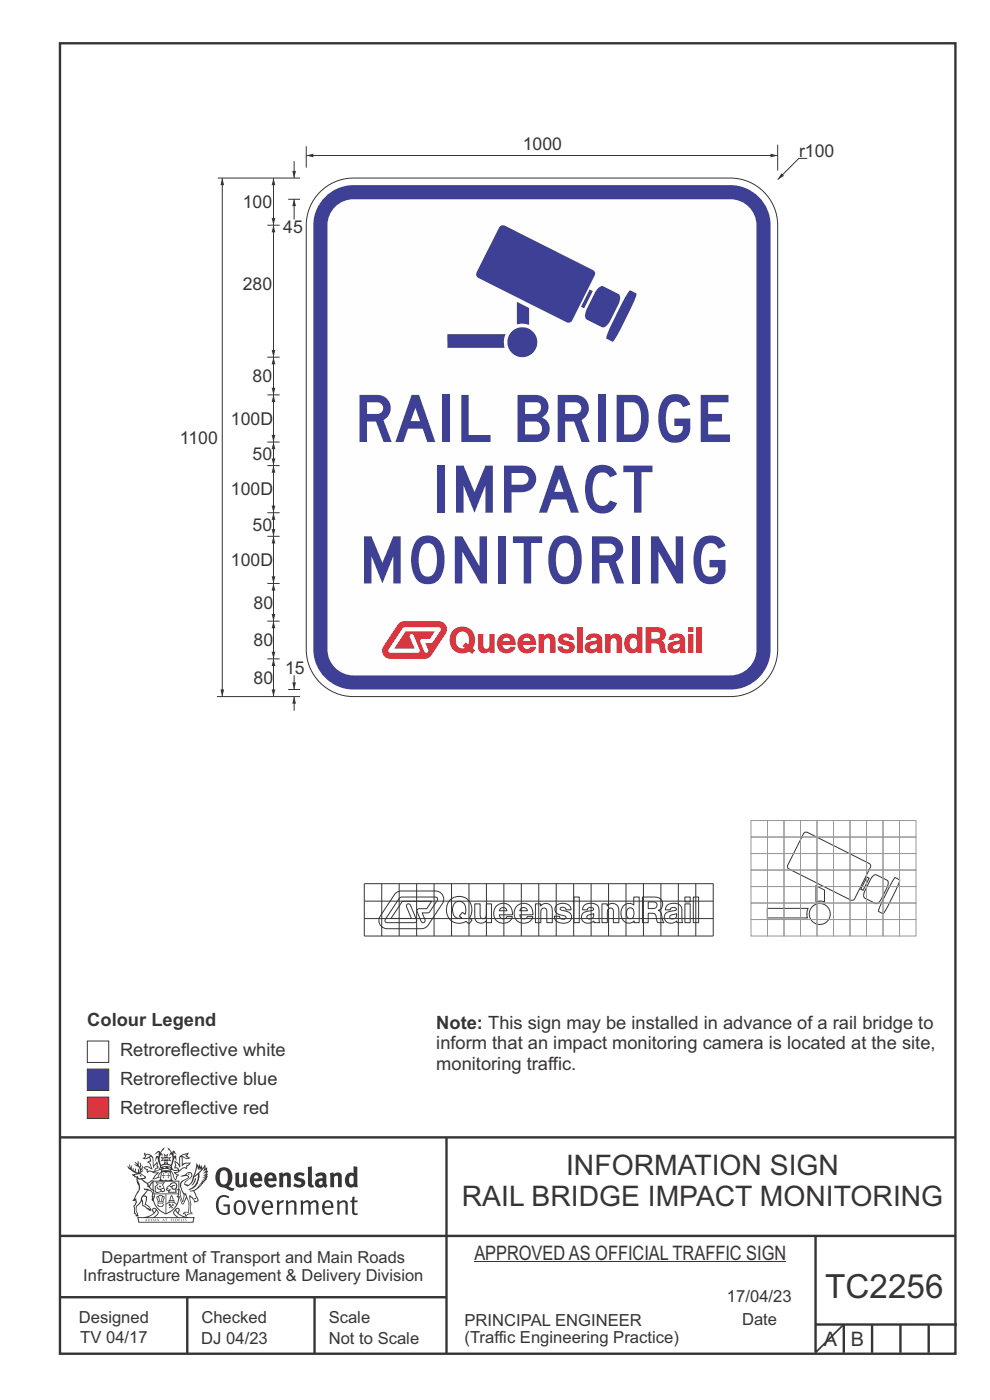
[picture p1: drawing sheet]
<svg xmlns="http://www.w3.org/2000/svg" width="210mm" height="297mm" viewBox="0 0 210 297" stroke-linecap="round" stroke-linejoin="round" font-family="sans-serif">
<g fill="none" stroke="#373435" stroke-width=".51">
<path d="M12.7 9.2h190v278h-190zM12.7 241.3h190M94.7 241.4v45.8M12.7 275.2h82M12.7 262.2h190.1M39.7 275.2v12M66.7 275.2v12M173 262.1v24.9M173 281h30M179 281v6M185 281v6M191 281v6"/>
<path d="M197 281v6"/>
</g>
<g fill="#373435">
<path d="M47 248.4a2.55 2.55 0 0 0 0 2.7l.3 .2a.81 .81 0 0 0 1-1v-.5a1.04 1.04 0 0 0-1.1-1.5zM46.3 248.1a1.82 1.82 0 0 1 2.1-.2 1.82 1.82 0 0 1 .9 1.8 2.29 2.29 0 0 1-.8 2l.7 .3h.5l-.2 .6a2.87 2.87 0 0 1-2-.7 2.12 2.12 0 0 1-1.7-3.1z" fill-rule="evenodd"/>
<path d="M49.9 248.9l.8-.2v2a.46 .46 0 0 0 .3 .6 .46 .46 0 0 0 .6-.3v-2.1l.7-.2v2.4l.2 .5-.5 .3-.3-.3a1.02 1.02 0 0 1-1.2 .3 1.02 1.02 0 0 1-.6-1.1z" fill-rule="evenodd"/>
<path d="M54 249.5l-.1 .5h.9a.49 .49 0 0 0-.2-.6 .49 .49 0 0 0-.6 .1zM53.4 249.1a1.34 1.34 0 0 1 1.6-.2 1.34 1.34 0 0 1 .6 1.5v.2h-1.7a.77 .77 0 0 0 .5 .8 .77 .77 0 0 0 .9-.4l.3 .5a1.59 1.59 0 0 1-2 .2 1.59 1.59 0 0 1-.5-2.1z" fill-rule="evenodd"/>
<path d="M57 249.5l-.1 .5h1a.49 .49 0 0 0-.2-.6 .49 .49 0 0 0-.7 .1zM56.4 249.1a1.34 1.34 0 0 1 1.6-.2 1.34 1.34 0 0 1 .7 1.5v.2h-1.8a.77 .77 0 0 0 .5 .8 .77 .77 0 0 0 .9-.4l.4 .5a1.59 1.59 0 0 1-2.1 .2 1.59 1.59 0 0 1-.5-2.1z" fill-rule="evenodd"/>
<path d="M59.2 248.9l.7-.2 .1 .4a.95 .95 0 0 1 1-.3 .95 .95 0 0 1 .7 .8v2.3h-.8v-2.3a.46 .46 0 0 0-.8 .1v2.2h-.8z" fill-rule="evenodd"/>
<path d="M62.6 249.1a1.75 1.75 0 0 1 2-.1l-.2 .5-.6-.2a.43 .43 0 0 0-.6 .3l.4 .3a1.04 1.04 0 0 1 1.2 1.1 1.04 1.04 0 0 1-1.4 1l-1.2-.4 .3-.6 1 .4 .4-.4a.88 .88 0 0 0-1-.5l-.4-.2-.1-.4z" fill-rule="evenodd"/>
<path d="M65.3 247.6l.8-.2 .1 3.8 .3 .2 .1 .4a.88 .88 0 0 1-1 0 .88 .88 0 0 1-.3-1z" fill-rule="evenodd"/>
<path d="M67.8 250.6a.43 .43 0 0 0-.1 .7 .43 .43 0 0 0 .7-.1v-.7zM66.8 249.1a1.7 1.7 0 0 1 2.4 .1v1.9l.3 .4-.4 .5-.5-.4a1.03 1.03 0 0 1-1.7-.1 1.03 1.03 0 0 1 .8-1.5h.7v-.4a.8 .8 0 0 0-1.2 .1z" fill-rule="evenodd"/>
<path d="M70 248.9l.7-.2 .1 .4a.95 .95 0 0 1 1-.3 .95 .95 0 0 1 .7 .8v2.3h-.8v-2.3a.46 .46 0 0 0-.8 .1v2.2h-.8z" fill-rule="evenodd"/>
<path d="M74.3 249.5a1.48 1.48 0 0 0 0 1.7h.5l.2-.1v-1.5l-.3-.2zM75 247.4l.8 .1 .1 4.4h-.7l-.1-.2a1.26 1.26 0 0 1-1.4 0 1.26 1.26 0 0 1-.5-1.3 1.29 1.29 0 0 1 .4-1.4 1.29 1.29 0 0 1 1.4-.1z" fill-rule="evenodd"/>
<path d="M46.4 253.9a1.72 1.72 0 0 1 2.3 0l-.3 .3a1.24 1.24 0 0 0-1.4-.2 1.24 1.24 0 0 0-.6 1.4 1.49 1.49 0 0 0 1.2 1.9l.7-.1v-1.3h-.8l-.1-.4h1.3v1.9a1.93 1.93 0 0 1-2.2 0 1.93 1.93 0 0 1-.7-2.2l.2-.8z" fill-rule="evenodd"/>
<path d="M50.4 255.1a1.65 1.65 0 0 0 .2 2.2 .99 .99 0 0 0 1-1.4 .78 .78 0 0 0-.4-.8 .78 .78 0 0 0-.8 0zM50 254.9a1.33 1.33 0 0 1 1.6-.1 1.33 1.33 0 0 1 .5 1.4 1.31 1.31 0 0 1-1.3 1.6 1.31 1.31 0 0 1-1.2-1.6v-.6z" fill-rule="evenodd"/>
<path d="M52.5 254.7l.4-.1 .9 2.6 .8-2.5h.5l-1.1 3h-.5z" fill-rule="evenodd"/>
<path d="M56.3 255.2l-.2 .7h1.3a.7 .7 0 0 0-.3-.8 .7 .7 0 0 0-.8 .1zM55.9 255a1.22 1.22 0 0 1 1.5-.2 1.22 1.22 0 0 1 .5 1.5h-1.8a.93 .93 0 0 0 .5 1 .93 .93 0 0 0 1.1-.2l.2 .3a1.43 1.43 0 0 1-1.8 .1 1.43 1.43 0 0 1-.6-1.7z" fill-rule="evenodd"/>
<path d="M58.7 254.7l.4-.1 .1 .5 .4-.4 .6-.1-.2 .5a.66 .66 0 0 0-.8 .7v1.9h-.4z" fill-rule="evenodd"/>
<path d="M60.6 254.7l.4-.1 .1 .5a.94 .94 0 0 1 1-.5 .94 .94 0 0 1 .8 .8v2.3h-.5l-.1-2.5a.81 .81 0 0 0-1.2 .3v2.2h-.4z" fill-rule="evenodd"/>
<path d="M63.7 254.7l.5-.1 .1 .5 .4-.3a.78 .78 0 0 1 1.1 .3 .9 .9 0 0 1 1-.5 .9 .9 0 0 1 .8 .8v2.3h-.5l-.1-2.5a.67 .67 0 0 0-1.1 .3v2.2h-.5v-2.4l-.4-.3-.7 .4v2.3h-.5z" fill-rule="evenodd"/>
<path d="M69 255.2l-.1 .7h1.3a.7 .7 0 0 0-.3-.8 .7 .7 0 0 0-.9 .1zM68.7 255a1.22 1.22 0 0 1 1.5-.2 1.22 1.22 0 0 1 .5 1.5h-1.8a.93 .93 0 0 0 .4 1 .93 .93 0 0 0 1.2-.2l.1 .3a1.44 1.44 0 0 1-1.7 .1 1.44 1.44 0 0 1-.6-1.7z" fill-rule="evenodd"/>
<path d="M71.4 254.7l.5-.1 .1 .5a.94 .94 0 0 1 1-.5 .94 .94 0 0 1 .8 .8v2.3h-.5l-.1-2.5a.81 .81 0 0 0-1.2 .3v2.2h-.4z" fill-rule="evenodd"/>
<path d="M74.7 253.9l.5-.1v.9h.7l-.1 .3h-.6v2.2l.1 .2h.5l.1 .3a.75 .75 0 0 1-1.2-.6v-2.1h-.4v-.3h.4z" fill-rule="evenodd"/>
<path d="M30.8 244.9l1.1 .3-.9 .5h-.4l.6-.5zM31.8 245.4h.2a2.44 2.44 0 0 1 .4 1.9l.1 .5 .7-1-.1 .6 .3 .3a.57 .57 0 0 0-.6 .7l-1-.1-.5 .2 .2-.5-.8-.3 .7-.1 .9 .5 .1-.1-.6-1.3-.2-.2h.5zM30.7 244.4l-.1 .5 .2 .4-.6 .4a1.04 1.04 0 0 0 1.4-.1l.2 .6-.3 .1-.2 .4a.94 .94 0 0 1 .8 1.1l-.2-.1a1.16 1.16 0 0 0-1.5-.1l.3 .4 .4 .2 .1 .5 .2 .1 .1-.2a.94 .94 0 0 1 1.1 .2l.8 .1-1.2 1.2a1.13 1.13 0 0 0 1.2-.2l.4-.1-.1-.4 .5-.8a.83 .83 0 0 0-.6 1.1l-.3-.1-.7 .4 1.1-1.4-.5 .1-.5-.1 1.3-.5-.1-.1-.9 .4v-.3l.2-.2 .3 .1 .1-.3-.2-.4v-.6l-.1-.4-.7 1v-.7a1.42 1.42 0 0 0-1.6-1.8z" fill-rule="evenodd"/>
<path d="M38.5 245.2l.5-.2 .7-.1-.6 .3 .8 .5h-.3zM38.3 245.5l.2-.1 .1 2a1.69 1.69 0 0 1 1.6-.6l-.8 .5 .1 .5a1.1 1.1 0 0 0-1.5 .6l-.1-.5-.2-.2h-.5l.3-.4-.3-.7a1.42 1.42 0 0 1 .8 1.1l.2-.1zM37.1 246.2l.1 1-.2 .3 .1 .4h.5l.1 .2a.96 .96 0 0 1-1.1-.1l-.1 .1a1.06 1.06 0 0 0 1.3 .2v.1a.72 .72 0 0 1-1 .2l.3 .5 .6 .2-.4 .2-.1 .6-.2-.3-.4-1.1-.4-.4 .4 .9a1.54 1.54 0 0 0 .7 1.2l.2-.3a.58 .58 0 0 1 .4-.8l.2-.1h-.3l-.5-.3 .9-.5a.93 .93 0 0 1 1.2-.5v.2l.2-.2 .1-.5a.99 .99 0 0 0 .7-.8l-1.3 .1-.3 .2-.1-1.4 .9 .4 .9-.3h-.4l-.5-.4 .4-.7-.6 .2a1.46 1.46 0 0 0-1.4 2.1v.4l-.2-.4z" fill-rule="evenodd"/>
<path d="M35.6 248.9l.2 .1-.1 .3 .4 .1h-.4v.6l-.1-.6h-.3l.3-.1z" fill-rule="evenodd"/>
<path d="M34.6 248.9l.2 .1v.3l.3 .1h-.3l-.1 .6v-.6h-.4l.4-.1z" fill-rule="evenodd"/>
<path d="M34.3 248.8a.57 .57 0 0 1 .9 .2 .57 .57 0 0 1 .9-.2l.2 1.4h-.2a.57 .57 0 0 1-.9 0 .69 .69 0 0 1-1.1 0zM34.2 248.1l-.3 2.1-.2 .4h3l-.2-.4-.3-2.1h-.2v.2l-.8-.1-.8 .1v-.2z" fill-rule="evenodd"/>
<path d="M34.2 252.4a.3 .3 0 0 0 .6 0 .3 .3 0 0 0-.6 0zM33.3 250.9l.3 .3-.3 .4a.79 .79 0 0 0 0 1.3l.8-.2-.1-.3a.55 .55 0 0 1-.7-.6l.1-.1 .2 .3 .3 .2 .8-.2-.4-.7 .4-.4-.7 .2zM33 250.7l1.1 .2 .9-.2-.4 .6 .4 1.2a.56 .56 0 0 1-.8 .3l-.2 .1a.73 .73 0 0 1-.9 .1 .73 .73 0 0 1-.3-1v-.4l.6-.4z" fill-rule="evenodd"/>
<path d="M35.6 251.8l.7-.4a.58 .58 0 0 1 1-.1 .58 .58 0 0 1-.4 .9l-.3-.3a.43 .43 0 0 1 .6-.4 .57 .57 0 0 0-.8 .2l-.2-.1-.3 .1 .4 .2a.55 .55 0 0 0 .9 .4v.5h-1.3l.3-.4-.1-.1-.6 .1 .2-.3-.2-.1zM35.4 251.8l-.1 .2a.39 .39 0 0 0 .2 .6h.3l-.2 .4h1.9l-.1-.8a.86 .86 0 0 0-.1-1.3 .86 .86 0 0 0-1.3 .4z" fill-rule="evenodd"/>
<path d="M36 254.8h.8v.2h-.8zM36.4 253.8l.2 .8h-.4zM36.4 253.5l-.3 .5-.1 .6h-.2v.4l-.7 .4 .2 .1a1.48 1.48 0 0 1 2.1 .2l.2-.1-.6-.5v-.5h-.2l-.1-.6z" fill-rule="evenodd"/>
<path d="M35.8 255.4l.4 .1 .1 .3 .3-.2-.2-.2a.38 .38 0 0 1 .5 .5l-.2-.2-.3 .2 .3 .2-.3 .3-.1-.4-.4 .4-.1-.2 .4-.3-.1-.1-.2 .1z" fill-rule="evenodd"/>
<path d="M34.5 254h.2v.2l-.2 .6h-.2zM33.6 255.3h.9v.2a.55 .55 0 0 1-.8 .4v-.2l-.2-.1zM33.4 254h.2l.2 .8h-.2zM33.6 255l.8-.1 .1 .2h-.8zM33.8 253.7h.5l-.2 1.1h-.1zM33.3 253.8l-.1 .3 .3 1.1a.48 .48 0 0 0-.1 .6 .48 .48 0 0 0 .5 .2h.5a.49 .49 0 0 0 .2-.8l.3-1.1-.1-.3a1.42 1.42 0 0 0-1.5 0z" fill-rule="evenodd"/>
<path d="M33.7 251.5l.4 .1 .1 .3h-.3z" fill-rule="evenodd"/>
<path d="M41.3 250.1l.3-.2-.2 .8-.6 .8h-.2l.5-.7z" fill-rule="evenodd"/>
<path d="M39.7 249l.3-.2 .5 .2a.88 .88 0 0 1-.6 1.1 1.22 1.22 0 0 0-.8 1.3l.5 .2a.72 .72 0 0 0 .9-.4l.5-.8 .2-.6 .8-.6v.2a2.85 2.85 0 0 1-2 2.9l.1 .1a2.13 2.13 0 0 0 1.9-1.5v-.3a2.01 2.01 0 0 0 .3-1.7l1.1-1.3-.4 1 .7-.5-.7 1 .8-.4-.8 .8 .7-.2-.9 .6 .8-.1-.8 .4h.7l-.8 .3 .3 .2h-.4l.2 .3h-.4l.2 .3h-.4l.1 .2h-.1a2.16 2.16 0 0 1-2 1.1l.1 .2 .4-.1a.76 .76 0 0 1 .7 .8l.5 1.2-.6 .2a1.45 1.45 0 0 0-1.1-1.3l.2 1.8-.1 1.8 .4 .3a1.07 1.07 0 0 0-1.2 .4v-.3l-.5-.2a.87 .87 0 0 1 1.1-.1v-.7a4.4 4.4 0 0 0-.6-3.1l-.1-.3h-.2a2.16 2.16 0 0 1-.7-2.2l.3-.4 1.2-.7a.55 .55 0 0 0-.4-.8zM37.8 252.4a.76 .76 0 0 1 .3 1.1l.6 1.6 .4-1.7 .2 .1a.61 .61 0 0 1-.1 .9l-.3 .8-.2 .1-.7-1.6-.3 .1a1.18 1.18 0 0 0 .1-1.4zM41.8 247.5l.2 .7 .3-.5v.6l.4-.5a1.9 1.9 0 0 1-1.2 1.4l-.3 .3zM38.2 249.6l1.4-.2 .2 .2v.3l-.5 .2a1.26 1.26 0 0 0-.9 1.9l.2 .7a1.84 1.84 0 0 1 .1 2.1l-.4-1.4a.96 .96 0 0 0-.4-1.2l-.4 .2a.78 .78 0 0 1 0 1.3l.1 .3h.4l.4 1.1a.38 .38 0 0 0 .2 .4 .38 .38 0 0 0 .4-.1l.6-1.2a2.94 2.94 0 0 1 .4 2.5l-.1 .4h-.8l-.3 .4v.2l.4-.1 .1 .4 .2 .1a1.02 1.02 0 0 1 1.3-.5v-.4l-.3-.1 .1-1.8-.3-1.3h.1a1.14 1.14 0 0 1 .8 1 .63 .63 0 0 0 .8-.2 .63 .63 0 0 0-.2-.9l-.6-1.2 .9-.6 .2-.4h.3l-.1-.2h.4l-.1-.3h.3l-.1-.3 .5-.1-.2-.2 .6-.4v-.2h-.2l.4-.5h-.3l.3-.5-.4 .1 .4-.5v-.3l-.3 .2 .2-.7-.1-.2-.4 .3v-.8l-.6 .8-.2-.8-.2 .5-.3-.7-.1 .6-.5-.8-.1 1.4-.6 1.8a1.81 1.81 0 0 1-1 1.5l-.6-.2a1.75 1.75 0 0 1 1.1-1.2 .75 .75 0 0 0 .1-1.3 .75 .75 0 0 0-1.2 .4z" fill-rule="evenodd"/>
<path d="M41.2 254.1h.3l.2 .2-.4 .1z" fill-rule="evenodd"/>
<path d="M29.4 258.4h11.6l-.1 .8h-11.4zM31.3 258.2l.5-.1a2.48 2.48 0 0 0 1.4-1.3l.3 .5-.5 .6-.5 .3zM32.5 256.6l.3-.2 .2 .1-.3 .7zM37.2 256.8a2.65 2.65 0 0 0 1.8 1.4h-1.1l-.5-.3-.5-.6zM37.4 256.5l.2-.1 .3 .2-.3 .6zM29.2 258.2l.1 1.2h11.8l.2-1.1-.2-.1a4.1 4.1 0 0 1-3.3-.9l.3-.4-.1-.6a1.06 1.06 0 0 0-1.3 1l.2 .4 .6 .5h-4.7l.3-.1a.84 .84 0 0 0 .6-.8 .84 .84 0 0 0-.5-.8l-.3-.2h-.5l-.1 .6 .3 .4a4.2 4.2 0 0 1-3.4 .9z" fill-rule="evenodd"/>
<path d="M31 258.7l.1 .2h-.2zM31 258.5l-.3 .6 .4-.2 .2 .2z" fill-rule="evenodd"/>
<path d="M31.3 258.6h.3v.4a.25 .25 0 0 0 .2-.1 .25 .25 0 0 0-.1-.3h.1a.29 .29 0 0 1 0 .4 .29 .29 0 0 1-.4 0 .29 .29 0 0 1 0-.4z" fill-rule="evenodd"/>
<path d="M32.2 258.6a.22 .22 0 0 1 .3 .2 .22 .22 0 0 1-.3 .2zM32 258.6l.1 .4a.33 .33 0 0 0 .4 0 .33 .33 0 0 0 0-.4 .33 .33 0 0 0-.5 0z" fill-rule="evenodd"/>
<path d="M32.9 258.7l.1 .2h-.2zM32.9 258.5l-.2 .6 .3-.2 .2 .2z" fill-rule="evenodd"/>
<path d="M33.3 258.6h.2l.1 .1 .2-.1-.2 .2 .2 .3-.3-.3-.1 .3h-.1l.2-.3z" fill-rule="evenodd"/>
<path d="M34.7 258.7l.1 .2h-.2zM34.7 258.5l-.3 .6 .4-.2 .2 .2z" fill-rule="evenodd"/>
<path d="M35 258.5h.5l-.2 .1v.5h-.2l.1-.5z" fill-rule="evenodd"/>
<path d="M36.2 258.6l.3-.1-.1 .1v.2h.1h-.1v.3h-.2z" fill-rule="evenodd"/>
<path d="M36.7 258.6h.2v.5h-.2z" fill-rule="evenodd"/>
<path d="M37.3 258.6a.22 .22 0 0 1 .3 .2 .22 .22 0 0 1-.3 .2zM37.1 258.6v.4a.33 .33 0 0 0 .5 0 .33 .33 0 0 0 0-.4 .33 .33 0 0 0-.5 0z" fill-rule="evenodd"/>
<path d="M37.8 258.6l.4-.1-.2 .1v.2h.1h-.1v.2l.2 .1h-.4z" fill-rule="evenodd"/>
<path d="M38.4 258.6h.2l-.1 .4 .2 .1h-.3z" fill-rule="evenodd"/>
<path d="M38.9 258.6h.2v.5h-.2z" fill-rule="evenodd"/>
<path d="M39.3 258.6h.2h-.1l.2 .3-.2 .2-.1-.1v-.1l.2 .1z" fill-rule="evenodd"/>
<path d="M34.2 247.4a1.51 1.51 0 0 1 2 .2 2.67 2.67 0 0 0-2.1 0zM35.7 247.6l.4 .1 .1 .3-.4-.1zM34.6 247.6h.5l.1 .2h-.4zM34 247.8l.3 .2h-.3zM34.9 246.9l.3-.2 .3 .2zM34.9 245.6l.2 .1v.3h-.2zM35 245.1l.2 .2 .2-.2-.1 .3h-.2zM35.1 246.3h.2l.1 .4-.2-.2-.2 .2zM35.3 245.7l.2-.1v.4h-.2zM34.4 245.7h.3l.1 .3-.4 .1 .2-.2zM35.7 245.7h.3l-.2 .2 .2 .2-.4-.1zM32.7 244.9l1-.5-.1 1-.2-.2-.3 .2-.3 1.1 .5-1 .3 .9a1.84 1.84 0 0 1 .2 1.7l.4 .1a2.48 2.48 0 0 1 2.2 0l.2-.2-.2-.7 .7-1.8 .4 .7-.2-1-.2-.1-.2 .3v-.9l.6 .4-.6-.8-.3 .1-.1 .4-.5-.9-.5-.3 .2 .5 .6 .5-.5 .8 .4-.4a2.06 2.06 0 0 1 0 2.3l-.5-.2-.2-.6 .1-.1 .8 .2-.4-.5 .4-.5-.7 .2-.2-.2 .2-.7-.5 .4-.5-.4 .2 .7-.2 .2-.7-.2 .4 .5-.4 .5 .8-.2 .1 .1-.2 .6-.5 .2a2.02 2.02 0 0 1 0-2.2l.3 .5-.1-.7-.3-.1 .8-1.2-.4 .3-.5 .8-.2-.3a.8 .8 0 0 0-.8 .5z" fill-rule="evenodd"/>
<path d="M29.2 250.1l.3 .1a.61 .61 0 0 1 .8 .4l.3 .2a.8 .8 0 0 1 .6 1l.4 .1 .5 .5a1 1 0 0 1 .5 1.1l-.1 .7v-.5h-.1a.96 .96 0 0 0-.8-1.3l-.2-.2h-.7l-.1-.1-.1 .1 .1 .3h.6l-1.2 1.3-.2 1-.4 .6a1.33 1.33 0 0 0-.5 1.8l.2 .5a1.26 1.26 0 0 1-.5-1.5l-.1-.3a1.56 1.56 0 0 0 .4-1.7l-.3 .2 .2-.5a3.2 3.2 0 0 0 .7-3zM30.4 253.9h.4a2.06 2.06 0 0 1-.1 1.6l.7 .5 .4 .4-.6-.1-.8-.6-.1-.9a.51 .51 0 0 1 .1-.9zM28.6 249.3a1.52 1.52 0 0 1 2.1 .5l-1.1 .2-.2-.1-.1-.4h-.5zM27.5 247v.8l-.3-.4h-.1a3.1 3.1 0 0 0 1.9 1.6l-1 .1 .5 .6 .5 .1 .1 1.1a1.84 1.84 0 0 1-.3 2.5l-.4 .9-.3 .4 .2 .1 .4-.1 .1 .4-.2 .5-.3 .2 .1 1.7h.2l.3 .5 .1 .1 .4-.1-.1-.5a1.3 1.3 0 0 1-.1-1.7l.9-1 .1 1.1 .6 .2 .5 .5 .1-.1 .2 .3h.5a1.85 1.85 0 0 0-1.2-1.4l.1-.3a1.39 1.39 0 0 0 0-1.4l-.5-.1 .5-.5a.66 .66 0 0 1 .9-.4 .66 .66 0 0 1 .3 .9l-.1 .4 .2-.1v.2l-.1 .3 .2 .5 .1-.3a2.24 2.24 0 0 0 .1-2.2 .73 .73 0 0 1-.7-.7 .73 .73 0 0 1 .6-.7v-.2a.94 .94 0 0 0-.9 .8 .48 .48 0 0 1-.1-.6 .48 .48 0 0 1 .5-.2l.5-.3a.51 .51 0 0 0-.8 .2l-.5 .2-1-.8h.6l.2-.5-1.2-.7 .5-.5v-.3l-.5 .4 .1-.2a.69 .69 0 0 0 .2-1v.4l-.2 .3v-1.1l-.3-.2 .1 .6-.1 .2-.4-1.3v.7l-.6-.4 .5 .7-.6-.2 .3 .3a1 1 0 0 1 .7 1.4l-.2-.8v.9l-.5-.2v-.8l-.2 .7-.2-.1-.1-.6-.2 .4-.2-.2 .1-.7-.2 .5z" fill-rule="evenodd"/>
<path d="M29.6 249.4l.2-.1 .3 .2z" fill-rule="evenodd"/>
<path d="M32.4 250.5h5.6v2l-.2-.1v-1.7h-5.2v2.5h5.2v-.8l.1 .2-.1 1.1v-.3h-2.5v4a4.1 4.1 0 0 0 2.6-3.6l.1-.1a4 4 0 0 1-2.8 3.9 4.2 4.2 0 0 1-2.8-4.7l.1 1.2 .1-.1a3.8 3.8 0 0 0 2.5 3.4v-4h-2.5l-.2-.9z" fill-rule="evenodd"/>
<circle cx="40" cy="249.1" r=".17"/>
</g>
<path d="M18.5 220.8h4.6v4.6h-4.6z" fill-rule="evenodd" fill="#fefefe" stroke="#373435" stroke-width=".21"/>
<path d="M18.5 226.8h4.6v4.5h-4.6z" fill-rule="evenodd" fill="#3e4095" stroke="#373435" stroke-width=".21"/>
<path d="M18.5 232.7h4.6v4.6h-4.6z" fill-rule="evenodd" fill="#d93640" stroke="#373435" stroke-width=".21"/>
<g fill="none" stroke="#373435" stroke-width=".21">
<path d="M67.5 41.1a10 10 0 0 1 7.5-3.3h80a10 10 0 0 1 10 10v90a10 10 0 0 1-10 10h-80a10 10 0 0 1-10-10v-90a10 10 0 0 1 2.5-6.7zM77.3 187.5h74v11.1h-74zM77.3 194.9h74M77.3 191.2h74M81 187.5v11.1M83.9 189.5l.8-.4 .4-.1h7.3a1.73 1.73 0 0 1 1.4 2.7l-3 4.5a1.73 1.73 0 0 1-1.4 .8h-7.3a1.73 1.73 0 0 1-1.4-2.7zM84.7 187.5v11.1M84.8 190.5l.5-.2 7.4 .1 .1 .3v.3l-1.8 2.6-1.4 .1 .6 1.4a.45 .45 0 0 1-.3 .6 .45 .45 0 0 1-.6-.2l-.8-2.1v-.4l.4-.2h1.6l1.1-1.6h-6.2l-2.5 3.6h4.4l-1.1-2.4a.45 .45 0 0 1 .3-.6 .45 .45 0 0 1 .6 .2l1.2 3.1-.1 .5-6.1 .1-.3-.1-.1-.2v-.4zM88.4 187.5v11.1M92.1 187.5v11.1M95.5 190.9a2.78 2.78 0 0 1 3.5-.3 2.78 2.78 0 0 1 1 3.4l-.4 .8 .5 .4-.6 .8-.7-.5a2.78 2.78 0 0 1-3.3-.4 2.78 2.78 0 0 1-.6-3.3zM95.8 187.5v11.1"/>
<path d="M96.5 191.6a1.44 1.44 0 0 1 1.7-.1 1.44 1.44 0 0 1 .6 1.5l-.2 1-.5-.5-.7 .8 .5 .4a1.45 1.45 0 0 1-1.9-1.7l.1-.9zM99.5 187.5v11.1M100.7 191.7h1.1v2.3a.7 .7 0 0 0 .8 .9 .7 .7 0 0 0 .5-1l.1-2.2h1.1v4h-1.1v-.4a1.38 1.38 0 0 1-1.7 .4 1.38 1.38 0 0 1-.8-1.4zM103.2 187.5v11.1M105.3 192.2a2.02 2.02 0 0 1 2.4-.4 2.02 2.02 0 0 1 1 2.3h-2.8a.84 .84 0 0 0 .7 .8 .84 .84 0 0 0 .9-.4h1.2a2.07 2.07 0 0 1-2.9 1.2 2.07 2.07 0 0 1-.8-3zM106.2 192.7a.79 .79 0 0 1 .8-.2 .79 .79 0 0 1 .5 .7h-1.6zM106.9 187.5v11.1M109.6 192.2a2.02 2.02 0 0 1 2.4-.4 2.02 2.02 0 0 1 1 2.3h-2.7a.84 .84 0 0 0 .6 .8 .84 .84 0 0 0 1-.4h1.1a2.07 2.07 0 0 1-2.8 1.2 2.07 2.07 0 0 1-.9-3zM110.5 192.7a.79 .79 0 0 1 .8-.2 .79 .79 0 0 1 .6 .7h-1.6zM110.6 187.5v11.1M113.6 191.7h1.1v.5a1.43 1.43 0 0 1 1.8-.4 1.43 1.43 0 0 1 .7 1.8v2.1h-1.2v-2a.69 .69 0 0 0-.5-1.1 .69 .69 0 0 0-.8 .8v2.3h-1.1zM114.3 187.5v11.1"/>
<path d="M118 187.5v11.1M118 192.1a1.86 1.86 0 0 1 3.1 .9h-1a.65 .65 0 0 0-.6-.5 .65 .65 0 0 0-.7 .4l.3 .2a2.72 2.72 0 0 1 2.1 1 1.45 1.45 0 0 1-1.9 1.8 1.5 1.5 0 0 1-1.7-1.5h1.1a.75 .75 0 0 0 .6 .6 .75 .75 0 0 0 .8-.4 2.03 2.03 0 0 0-1.6-.6 1.15 1.15 0 0 1-.5-1.9zM121.7 187.5v11.1M121.7 190.3h1.2v5.4h-1.2zM123.9 192.1a1.92 1.92 0 0 1 3.1 .6l.1 2.5 .1 .5h-1.2v-.3a1.45 1.45 0 0 1-1.9 .3 1.45 1.45 0 0 1-.6-1.8 4.4 4.4 0 0 1 2.3-.8l.1-.1a.64 .64 0 0 0-.7-.5 .64 .64 0 0 0-.6 .5h-1zM124.6 194.3l1.3-.5a.82 .82 0 0 1-.4 1.1 .82 .82 0 0 1-1-.4zM125.4 187.5v11.1M127.7 191.7h1.1v.5a1.43 1.43 0 0 1 1.8-.4 1.43 1.43 0 0 1 .7 1.8v2.1h-1.2v-2a.69 .69 0 0 0-.5-1.1 .69 .69 0 0 0-.8 .8v2.3h-1.1zM129.1 187.5v11.1M132.3 192.1a1.55 1.55 0 0 1 2.1-.1v-1.7h1.2v5.4h-1.1v-.3a1.57 1.57 0 0 1-1.7 .3 1.57 1.57 0 0 1-1-1.4v-1.2zM132.8 187.5v11.1M133.1 192.9a.82 .82 0 0 1 1.1-.2 .82 .82 0 0 1 .3 1 .86 .86 0 0 1-.8 1.2 .86 .86 0 0 1-.8-1.2z"/>
<path d="M136.3 190.3h1.6a2.59 2.59 0 0 1 2.5 .8 1.41 1.41 0 0 1-.8 2 1.48 1.48 0 0 1 .9 1.7l.3 .9h-1.3l-.3-1a.93 .93 0 0 0-1.3-1h-.4v2h-1.2zM136.5 187.5v11.1M137.5 191.3h.9a.77 .77 0 0 1 1 .8 .77 .77 0 0 1-1.1 .6l-.8 .1zM140.2 187.5v11.1M141.5 192.1a1.92 1.92 0 0 1 3.1 .6l.1 2.5 .1 .5h-1.2v-.3a1.45 1.45 0 0 1-1.9 .3 1.45 1.45 0 0 1-.6-1.8 4.4 4.4 0 0 1 2.3-.8l.1-.1a.64 .64 0 0 0-.7-.5 .64 .64 0 0 0-.6 .5h-1.1zM142.1 194.3l1.4-.5a.82 .82 0 0 1-.4 1.1 .82 .82 0 0 1-1-.4zM143.9 187.5v11.1M145.3 191.7h1.1v4h-1.1zM145.3 190.3h1.1v1h-1.1zM147.1 190.3h1.1v5.4h-1.1zM147.6 187.5v11.1"/>
</g>
<path d="M69 41.8a8.5 8.5 0 0 1 6-2.5h80a8.5 8.5 0 0 1 8.5 8.5v90a8.5 8.5 0 0 1-8.5 8.5h-80a8.5 8.5 0 0 1-8.5-8.5v-90a8.5 8.5 0 0 1 2.5-6z" fill-rule="evenodd" fill="#3e4095"/>
<path d="M71.1 43.9a5.5 5.5 0 0 1 3.9-1.6h80a5.5 5.5 0 0 1 5.5 5.5v90a5.5 5.5 0 0 1-5.5 5.5h-80a5.5 5.5 0 0 1-5.5-5.5v-90a5.5 5.5 0 0 1 1.6-3.9z" fill-rule="evenodd" fill="#fefefe"/>
<path d="M65 33h100" fill="none" stroke="#373435" stroke-width=".21"/>
<g fill="#373435">
<path d="M65 33l1.5-.4v.8z"/>
<path d="M163.5 32.6l1.5 .4-1.5 .4z"/>
</g>
<path d="M165 30.7v5.5M171.2 33.6h-1.8l-4.4 4.5" fill="none" stroke="#373435" stroke-width=".21"/>
<path d="M165.8 36.8l.5 .5-1.3 .8z" fill="#373435"/>
<path d="M56.7 98.8h2.6M56.7 83.8h2.6M56.7 113.8h2.6M58 113.8v10" fill="none" stroke="#373435" stroke-width=".21"/>
<g fill="#373435">
<path d="M57.6 122.3h.8l-.4 1.5z"/>
<path d="M58 113.8l.4 1.5h-.8z"/>
</g>
<path d="M58 98.8v10" fill="none" stroke="#373435" stroke-width=".21"/>
<g fill="#373435">
<path d="M57.6 107.3h.8l-.4 1.5z"/>
<path d="M58 98.8l.4 1.5h-.8z"/>
</g>
<path d="M58 83.8v10" fill="none" stroke="#373435" stroke-width=".21"/>
<g fill="#373435">
<path d="M57.6 92.3h.8l-.4 1.5z"/>
<path d="M58 83.8l.4 1.5h-.8z"/>
</g>
<path d="M56.7 93.8h2.6M56.7 108.8h2.6M58 108.8v5M56.7 123.8h2.6" fill="none" stroke="#373435" stroke-width=".21"/>
<g fill="#373435">
<path d="M58 108.8l.4 1.5h-.8z"/>
<path d="M57.6 112.3h.8l-.4 1.5z"/>
</g>
<path d="M58 93.8v5" fill="none" stroke="#373435" stroke-width=".21"/>
<g fill="#373435">
<path d="M58 93.8l.4 1.5h-.8z"/>
<path d="M57.6 97.3h.8l-.4 1.5z"/>
</g>
<path d="M58 75.8v8" fill="none" stroke="#373435" stroke-width=".21"/>
<g fill="#373435">
<path d="M58 75.8l.4 1.5h-.8z"/>
<path d="M57.6 82.3h.8l-.4 1.5z"/>
</g>
<path d="M58 123.8v8" fill="none" stroke="#373435" stroke-width=".21"/>
<g fill="#373435">
<path d="M58 123.8l.4 1.5h-.8z"/>
<path d="M57.6 130.3h.8l-.4 1.5z"/>
</g>
<path d="M46.2 37.8h17.5M62.4 34.2v3.6M65 31v4.6M61.1 42.3h2.6" fill="none" stroke="#373435" stroke-width=".21"/>
<path d="M62 36.3h.8l-.4 1.5z" fill="#373435"/>
<path d="M62.4 42.2v4.4" fill="none" stroke="#373435" stroke-width=".21"/>
<path d="M62.4 42.2l.4 1.5h-.8z" fill="#373435"/>
<path d="M47.2 37.8v110" fill="none" stroke="#373435" stroke-width=".21"/>
<g fill="#373435">
<path d="M47.2 37.8l.3 1.5h-.7z"/>
<path d="M46.8 146.3h.7l-.3 1.5z"/>
</g>
<path d="M46 147.8h17.7M61.1 146.3h2.6M62.4 143.2v3.1" fill="none" stroke="#373435" stroke-width=".21"/>
<path d="M62 144.8h.8l-.4 1.5z" fill="#373435"/>
<path d="M62.4 147.8v3" fill="none" stroke="#373435" stroke-width=".21"/>
<path d="M62.4 147.8l.4 1.5h-.8z" fill="#373435"/>
<path d="M56.7 47.8h2.6M58 47.8v28" fill="none" stroke="#373435" stroke-width=".21"/>
<g fill="#373435">
<path d="M57.6 74.3h.8l-.4 1.5z"/>
<path d="M58 47.8l.4 1.5h-.8z"/>
</g>
<path d="M58 37.8v10" fill="none" stroke="#373435" stroke-width=".21"/>
<g fill="#373435">
<path d="M58 37.8l.4 1.5h-.8z"/>
<path d="M57.6 46.3h.8l-.4 1.5z"/>
</g>
<path d="M56.7 75.8h2.6M58 131.8v8" fill="none" stroke="#373435" stroke-width=".21"/>
<g fill="#373435">
<path d="M58 131.8l.4 1.5h-.8z"/>
<path d="M57.6 138.3h.8l-.4 1.5z"/>
</g>
<path d="M56.7 131.8h2.6M56.7 139.8h2.6M58 139.8v8" fill="none" stroke="#373435" stroke-width=".21"/>
<g fill="#373435">
<path d="M57.6 146.3h.8l-.4 1.5z"/>
<path d="M58 139.8l.4 1.5h-.8z"/>
</g>
<path d="M84.6 132.2l.8-.4h.4h7.3a1.73 1.73 0 0 1 1.4 2.7l-3 4.5a1.73 1.73 0 0 1-1.4 .8h-7.3a1.73 1.73 0 0 1-1.5-2.7z" fill="#d93640"/>
<path d="M85.5 133.2l.4-.1 7.5 .1 .1 .2-.1 .3-1.7 2.6-1.5 .1 .6 1.5a.45 .45 0 0 1-.2 .6 .45 .45 0 0 1-.6-.3l-.9-2.1 .1-.4 .4-.2h1.6l1-1.6h-6.2l-2.4 3.7h4.3l-1-2.5a.45 .45 0 0 1 .3-.6 .45 .45 0 0 1 .5 .3l1.3 3.1-.1 .5-6.1 .1-.3-.1-.2-.3 .1-.3z" fill="#fefefe"/>
<g fill="#d93640">
<path d="M101.4 134.5h1.1v2.3a.7 .7 0 0 0 .8 .9 .7 .7 0 0 0 .5-1.1v-2.1h1.1v4h-1v-.4a1.38 1.38 0 0 1-1.7 .4 1.38 1.38 0 0 1-.8-1.5z"/>
<path d="M114.3 134.5h1.1v.5a1.43 1.43 0 0 1 1.8-.4 1.43 1.43 0 0 1 .6 1.7v2.2h-1.1v-2.1a.69 .69 0 0 0-.5-1 .69 .69 0 0 0-.8 .8v2.3h-1.1z"/>
<path d="M118.7 134.9a1.86 1.86 0 0 1 3.1 .9h-1.1a.65 .65 0 0 0-.5-.6 .65 .65 0 0 0-.7 .4l.2 .2a2.72 2.72 0 0 1 2.2 1.1 1.45 1.45 0 0 1-1.9 1.7 1.5 1.5 0 0 1-1.7-1.5h1.1a.75 .75 0 0 0 .6 .7 .75 .75 0 0 0 .8-.4 2.03 2.03 0 0 0-1.6-.7 1.15 1.15 0 0 1-.5-1.8z"/>
<path d="M122.4 133.1h1.2v5.4h-1.2z"/>
<path d="M128.4 134.5h1.1v.5a1.43 1.43 0 0 1 1.8-.4 1.43 1.43 0 0 1 .7 1.7v2.2h-1.2v-2.1a.69 .69 0 0 0-.5-1 .69 .69 0 0 0-.8 .8v2.3h-1.1z"/>
<path d="M147.7 133.1h1.2v5.4h-1.2z"/>
<path d="M97.2 134.3a2.1 2.1 0 0 0 .5 3.2h.9l-.5-.4 .7-.8 .6 .3a2.19 2.19 0 0 0-.9-2.6h-.7zM96.2 133.7a2.78 2.78 0 0 1 3.5-.3 2.78 2.78 0 0 1 .9 3.4l-.3 .7 .5 .5-.6 .7-.7-.5a2.78 2.78 0 0 1-3.3-.3 2.78 2.78 0 0 1-.6-3.3z"/>
<path d="M106.9 135.5l-.3 .5h1.6a.79 .79 0 0 0-.5-.7 .79 .79 0 0 0-.8 .2zM105.9 135a2.02 2.02 0 0 1 2.5-.4 2.02 2.02 0 0 1 1 2.2h-2.8a.84 .84 0 0 0 .6 .9 .84 .84 0 0 0 1-.5h1.2a2.07 2.07 0 0 1-2.9 1.2 2.07 2.07 0 0 1-.9-3z"/>
<path d="M111.2 135.5l-.3 .5h1.6a.79 .79 0 0 0-.5-.7 .79 .79 0 0 0-.8 .2zM110.3 135a2.02 2.02 0 0 1 2.4-.4 2.02 2.02 0 0 1 1 2.2h-2.8a.84 .84 0 0 0 .7 .9 .84 .84 0 0 0 .9-.5h1.2a2.07 2.07 0 0 1-2.9 1.2 2.07 2.07 0 0 1-.8-3z"/>
<path d="M125.2 137.1a.47 .47 0 0 0 .1 .5 .47 .47 0 0 0 .6 .1 .85 .85 0 0 0 .7-1.1zM124.6 134.9a1.92 1.92 0 0 1 3.1 .6l.1 2.4 .1 .6h-1.2v-.4a1.45 1.45 0 0 1-1.9 .4 1.45 1.45 0 0 1-.6-1.8 4.4 4.4 0 0 1 2.3-.9h.1a.64 .64 0 0 0-.7-.6 .64 .64 0 0 0-.6 .6h-1.1z"/>
<path d="M142.8 137.1a.47 .47 0 0 0 .1 .5 .47 .47 0 0 0 .6 .1 .85 .85 0 0 0 .7-1.1zM142.2 134.9a1.92 1.92 0 0 1 3.1 .6v2.4l.2 .6h-1.2l-.1-.4a1.45 1.45 0 0 1-1.8 .4 1.45 1.45 0 0 1-.6-1.8 4.4 4.4 0 0 1 2.3-.9 .64 .64 0 0 0-.6-.6 .64 .64 0 0 0-.6 .6h-1.1z"/>
<path d="M133.8 135.6a1.29 1.29 0 0 0 .6 2.1 1.29 1.29 0 0 0 .4-2.2l-.1-.1a.72 .72 0 0 0-.9 .2zM133 134.9a1.55 1.55 0 0 1 2.1-.1v-1.7h1.2v5.4h-1.1v-.4a1.57 1.57 0 0 1-1.7 .4 1.57 1.57 0 0 1-1-1.4v-1.3z"/>
<path d="M138.2 134.1v1.4h.4a1.01 1.01 0 0 0 1.4-1l-.5-.4zM137 133.1h1.6a2.59 2.59 0 0 1 2.5 .8 1.41 1.41 0 0 1-.8 2 1.48 1.48 0 0 1 .8 1.6l.4 1h-1.3l-.3-1a.93 .93 0 0 0-1.3-1h-.4v2h-1.2z"/>
<path d="M146 134.5h1.1v4h-1.1zM146 133.1h1.1v1h-1.1z"/>
</g>
<g fill="#3e4095">
<path d="M109.6 64l2.6 1.3v3.6l-1.3-.2-1.3 .1z" fill-rule="evenodd"/>
<path d="M94.9 70.9h12.4l-.4 1.4 .2 1.5h-12.2z" fill-rule="evenodd"/>
<path d="M106 48l.5-.2h.5l19 9.7 .2 .4v.5l-5.1 9.9-.4 .2-.5-.1-19-9.7-.2-.4 .1-.5z" fill-rule="evenodd"/>
<path d="M126.9 61.1l.5-.3 .5-.1 3.4 1.7 .2 .5-.2 1.5-1.9 3.7-.6 .9-.8 .5-3.6-1.7-.3-.6v-.7l.4-.9 1.8-3.6z" fill-rule="evenodd"/>
<path d="M133.6 61.6h.1l1.3 .7-.1 .6-3.3 7.1-1.1 1.8-.6 .7-1.3-.7 .1-.6 3.2-6.7z" fill-rule="evenodd"/>
<path d="M125.1 61.4l.6 .3-1.8 3.7-.7-.3z" fill-rule="evenodd"/>
<circle cx="110.8" cy="72.6" r="3.2"/>
</g>
<g fill="none" stroke="#373435" stroke-width=".21">
<path d="M170.6 176.7l.6-.1 13.4 6.7v.7l-3.5 6.9h-.6l-13.3-6.7-.1-.7zM162.8 192.7h8.6l-.2 1 .1 1h-8.5zM173.1 187.9l1.8 .9v2.5l-.9-.2-.9 .2zM183.9 186.1l.5 .2-1.3 2.6-.5-.3zM185.1 185.9l.4-.3h.4l2.3 1.2 .2 .3-.2 1-1.3 2.6-.5 .7-.5 .3-2.5-1.2-.2-.4 .2-1.1zM189.8 186.2l1 .5v.4l-2.4 5-1.1 1.7-1-.5 .1-.4 2.2-4.7zM100.6 267.7h66.2"/>
<circle cx="173.9" cy="193.9" r="2.22"/>
</g>
<g fill="none" stroke="#96989a" stroke-width=".21">
<path d="M159.3 174.1h3.5v3.5h-3.5zM159.3 177.6h3.5v3.5h-3.5zM162.8 174.1h3.5v3.5h-3.5zM162.8 177.6h3.5v3.5h-3.5zM166.3 174.1h3.5v3.5h-3.5zM166.3 177.6h3.5v3.5h-3.5zM169.8 174.1h3.5v3.5h-3.5zM169.8 177.6h3.5v3.5h-3.5zM173.3 174.1h3.5v3.5h-3.5zM173.3 177.6h3.5v3.5h-3.5zM176.8 174.1h3.5v3.5h-3.5zM176.8 177.6h3.5v3.5h-3.5z"/>
<path d="M180.3 174.1h3.5v3.5h-3.5zM180.3 177.6h3.5v3.5h-3.5zM183.8 174.1h3.5v3.5h-3.5zM183.8 177.6h3.5v3.5h-3.5zM187.3 174.1h3.5v3.5h-3.5zM187.3 177.6h3.5v3.5h-3.5zM190.8 174.1h3.5v3.5h-3.5zM190.8 177.6h3.5v3.5h-3.5zM159.3 181.1h3.5v3.5h-3.5zM159.3 184.6h3.5v3.5h-3.5zM159.3 188.1h3.5v3.5h-3.5zM159.3 191.6h3.5v3.5h-3.5z"/>
<path d="M159.3 195.1h3.5v3.5h-3.5zM162.8 181.1h3.5v3.5h-3.5zM162.8 184.6h3.5v3.5h-3.5zM162.8 188.1h3.5v3.5h-3.5zM162.8 191.6h3.5v3.5h-3.5zM162.8 195.1h3.5v3.5h-3.5zM166.3 181.1h3.5v3.5h-3.5zM166.3 184.6h3.5v3.5h-3.5zM166.3 188.1h3.5v3.5h-3.5zM166.3 191.6h3.5v3.5h-3.5zM166.3 195.1h3.5v3.5h-3.5zM169.8 181.1h3.5v3.5h-3.5z"/>
<path d="M169.8 184.6h3.5v3.5h-3.5zM169.8 188.1h3.5v3.5h-3.5zM169.8 191.6h3.5v3.5h-3.5zM169.8 195.1h3.5v3.5h-3.5zM173.3 181.1h3.5v3.5h-3.5zM173.3 184.6h3.5v3.5h-3.5zM173.3 188.1h3.5v3.5h-3.5zM173.3 191.6h3.5v3.5h-3.5zM173.3 195.1h3.5v3.5h-3.5zM176.8 181.1h3.5v3.5h-3.5zM176.8 184.6h3.5v3.5h-3.5zM176.8 188.1h3.5v3.5h-3.5z"/>
<path d="M176.8 191.6h3.5v3.5h-3.5zM176.8 195.1h3.5v3.5h-3.5zM180.3 181.1h3.5v3.5h-3.5zM180.3 184.6h3.5v3.5h-3.5zM180.3 188.1h3.5v3.5h-3.5zM180.3 191.6h3.5v3.5h-3.5zM180.3 195.1h3.5v3.5h-3.5zM183.8 181.1h3.5v3.5h-3.5zM183.8 184.6h3.5v3.5h-3.5zM183.8 188.1h3.5v3.5h-3.5zM183.8 191.6h3.5v3.5h-3.5zM183.8 195.1h3.5v3.5h-3.5z"/>
<path d="M187.3 181.1h3.5v3.5h-3.5zM187.3 184.6h3.5v3.5h-3.5zM187.3 188.1h3.5v3.5h-3.5zM187.3 191.6h3.5v3.5h-3.5zM187.3 195.1h3.5v3.5h-3.5zM190.8 181.1h3.5v3.5h-3.5zM190.8 184.6h3.5v3.5h-3.5zM190.8 188.1h3.5v3.5h-3.5zM190.8 191.6h3.5v3.5h-3.5zM190.8 195.1h3.5v3.5h-3.5z"/>
</g>
<path d="M179 280.9l-6 6" fill="none" stroke="#373435" stroke-width=".35"/>
<g font-size="13.9" fill="#3e4095">
<text x="75.1" y="93.8">RAIL BRIDGE</text>
<text x="91.5" y="108.8">IMPACT</text>
<text x="76" y="123.8">MONITORING</text>
</g>
<text font-size="7.1" fill="#373435" x="175.1" y="275.3">TC2256</text>
<g font-size="6" fill="#373435">
<text x="120.1" y="249.2">INFORMATION SIGN</text>
<text x="98" y="255.9">RAIL BRIDGE IMPACT MONITORING</text>
</g>
<g font-size="4.2" fill="#373435">
<text x="100.6" y="267.2">APPROVED AS OFFICIAL TRAFFIC SIGN</text>
<text x="174.7" y="285.6">A</text>
<text x="180.5" y="285.6">B</text>
</g>
<g font-size="3.9" fill="#373435">
<text x="18.5" y="217.6">Colour Legend</text>
<text x="92.6" y="218.3">Note: This sign may be installed in advance of a rail bridge to</text>
<text x="25.5" y="224.1">Retroreflective white</text>
<text x="92.6" y="222.6">inform that an impact monitoring camera is located at the site,</text>
<text x="92.6" y="226.9">monitoring traffic.</text>
<text x="25.5" y="230.2">Retroreflective blue</text>
<text x="25.5" y="236.4">Retroreflective red</text>
</g>
<g font-size="3.7" fill="#373435">
<text x="110.9" y="31.9">1000</text>
<text x="169.5" y="33.4">r100</text>
<text x="51.5" y="44.1">100</text>
<text x="60.1" y="49.4">45</text>
<text x="51.5" y="61.6">280</text>
<text x="53.6" y="81.1">80</text>
<text x="38.2" y="94.1">1100</text>
<text x="49" y="90.1">100D</text>
<text x="53.6" y="97.6">50</text>
<text x="49" y="105.1">100D</text>
<text x="53.6" y="112.6">50</text>
<text x="49" y="120.1">100D</text>
<text x="53.8" y="129.1">80</text>
<text x="53.8" y="137.1">80</text>
<text x="60.5" y="143">15</text>
<text x="53.8" y="145.1">80</text>
</g>
<g font-size="3.5" fill="#373435">
<text x="21.6" y="267.9">Department of Transport and Main Roads</text>
<text x="17.7" y="271.8">Infrastructure Management &amp; Delivery Division</text>
<text x="16.7" y="280.6">Designed</text>
<text x="42.7" y="280.6">Checked</text>
<text x="69.7" y="280.6">Scale</text>
<text x="98.5" y="281.3">PRINCIPAL ENGINEER</text>
<text x="154.2" y="276.2">17/04/23</text>
<text x="157.4" y="281.2">Date</text>
<text x="17" y="284.8">TV 04/17</text>
<text x="42.7" y="285.1">DJ 04/23</text>
<text x="69.7" y="285.2">Not to Scale</text>
<text x="98.5" y="284.8">(Traffic Engineering Practice)</text>
</g>
</svg>
